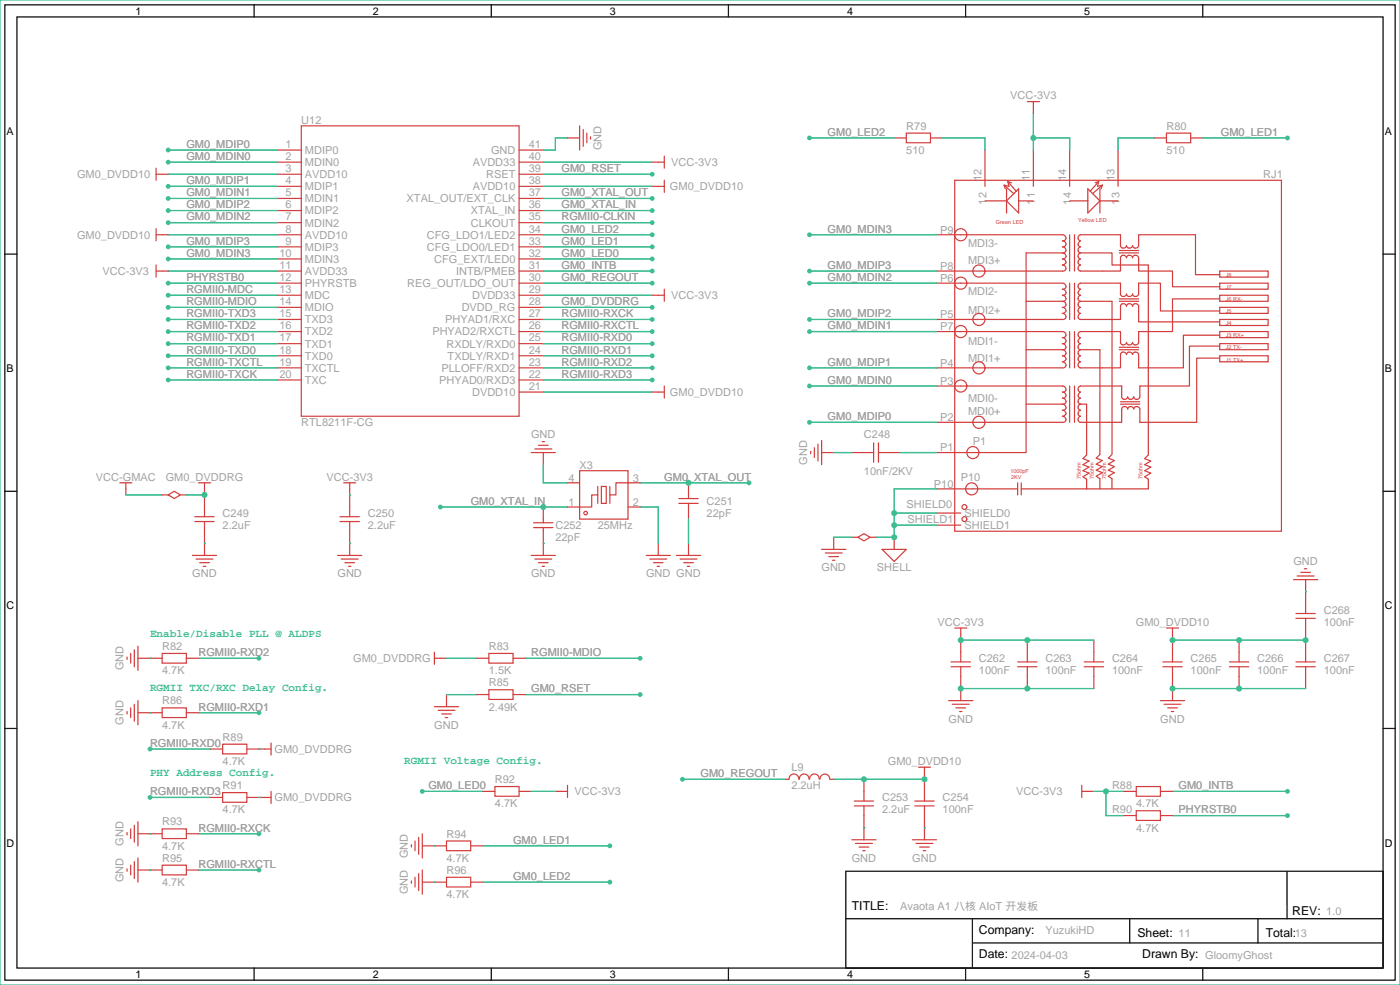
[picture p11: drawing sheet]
<svg xmlns="http://www.w3.org/2000/svg" width="294mm" height="207mm" viewBox="0 0 294 207" stroke-linecap="round" stroke-linejoin="round" font-family="sans-serif">
<path d="M0 0h293.9v206.8h-293.9z" fill="#fff" stroke="#3dbd91" stroke-width=".25"/>
<g fill="#3dbd91">
<circle cx="169.9" cy="49.3" r=".51"/>
<circle cx="169.9" cy="56.9" r=".51"/>
<circle cx="169.9" cy="59.4" r=".51"/>
<circle cx="169.9" cy="67.1" r=".51"/>
<circle cx="169.9" cy="69.6" r=".51"/>
<circle cx="169.9" cy="77.2" r=".51"/>
<circle cx="169.9" cy="81" r=".51"/>
<circle cx="169.9" cy="88.6" r=".51"/>
<circle cx="136.9" cy="74.7" r=".51"/>
<circle cx="136.9" cy="72.1" r=".51"/>
<circle cx="136.9" cy="69.6" r=".51"/>
<circle cx="136.9" cy="77.2" r=".51"/>
<circle cx="136.9" cy="67.1" r=".51"/>
<circle cx="136.9" cy="79.8" r=".51"/>
<circle cx="136.9" cy="59.4" r=".51"/>
<circle cx="136.9" cy="64.5" r=".51"/>
<circle cx="136.9" cy="36.6" r=".51"/>
<circle cx="136.9" cy="41.7" r=".51"/>
<circle cx="136.9" cy="44.2" r=".51"/>
<circle cx="136.9" cy="46.7" r=".51"/>
<circle cx="136.9" cy="49.3" r=".51"/>
<circle cx="136.9" cy="51.8" r=".51"/>
<circle cx="136.9" cy="54.4" r=".51"/>
<circle cx="136.9" cy="56.9" r=".51"/>
<circle cx="35.3" cy="72.1" r=".51"/>
<circle cx="35.3" cy="74.7" r=".51"/>
<circle cx="35.3" cy="79.8" r=".51"/>
<circle cx="35.3" cy="77.2" r=".51"/>
<circle cx="35.3" cy="62" r=".51"/>
<circle cx="35.3" cy="64.5" r=".51"/>
<circle cx="35.3" cy="67.1" r=".51"/>
<circle cx="35.3" cy="69.6" r=".51"/>
<circle cx="35.3" cy="39.1" r=".51"/>
<circle cx="35.3" cy="41.7" r=".51"/>
<circle cx="35.3" cy="44.2" r=".51"/>
<circle cx="35.3" cy="46.7" r=".51"/>
<circle cx="35.3" cy="51.8" r=".51"/>
<circle cx="35.3" cy="54.4" r=".51"/>
<circle cx="35.3" cy="34" r=".51"/>
<circle cx="35.3" cy="31.5" r=".51"/>
<circle cx="35.3" cy="59.4" r=".51"/>
<circle cx="157.2" cy="101.3" r=".51"/>
<circle cx="92.5" cy="106.4" r=".51"/>
<circle cx="54.4" cy="138.2" r=".51"/>
<circle cx="54.4" cy="149.6" r=".51"/>
<circle cx="31.5" cy="157.2" r=".51"/>
<circle cx="31.5" cy="167.4" r=".51"/>
<circle cx="54.4" cy="175" r=".51"/>
<circle cx="54.4" cy="182.6" r=".51"/>
<circle cx="134.4" cy="138.2" r=".51"/>
<circle cx="134.4" cy="145.8" r=".51"/>
<circle cx="88.6" cy="166.1" r=".51"/>
<circle cx="128" cy="177.5" r=".51"/>
<circle cx="128" cy="185.2" r=".51"/>
<circle cx="143.3" cy="163.6" r=".51"/>
<circle cx="270.3" cy="166.1" r=".51"/>
<circle cx="270.3" cy="171.2" r=".51"/>
<circle cx="169.9" cy="29" r=".51"/>
<circle cx="270.3" cy="29" r=".51"/>
</g>
<path d="M1 1h291.9v204.7h-291.9zM3.6 3.6h286.7v199.6h-286.7zM177.5 182.9h112.8v20.3h-112.8z" fill="none" stroke="#000" stroke-width=".25"/>
<g fill="#000" stroke="#000" stroke-width=".25">
<path d="M53.3 1v2.6zM103.1 1v2.6zM152.9 1v2.6zM202.7 1v2.6zM252.5 1v2.6zM1 53.3h2.6zM290.3 53.3h2.6zM1 103.1h2.6zM290.3 103.1h2.6zM1 152.9h2.6zM290.3 152.9h2.6zM177.6 192.8h112.6z"/>
<path d="M204.1 197.9h86.1zM204.1 192.8v10.2zM237.1 192.8v5.1zM264.1 192.8v5.1zM270.2 182.9v9.9zM53.3 203.2v2.5zM103.1 203.2v2.5zM152.9 203.2v2.5zM202.7 203.2v2.5zM252.5 203.2v2.5z"/>
</g>
<g fill="none" stroke="#d43d3d" stroke-width=".25">
<path d="M32.8 36.6h2.5M32.8 35.3v2.5M58.2 31.5h5M58.2 34h5M58.2 36.6h5M58.2 39.1h5M63.2 26.4h45.8v61h-45.8zM109 31.5h5M109 34h5M109 36.6h5M109 39.1h5M119.1 29h2.6"/>
<path d="M121.7 26.4v5.1M122.4 27.2v3.5M123.2 27.9v2.1M124 28.7v.5M136.9 34h2.5M136.9 39.1h2.5M139.4 32.8v2.5M139.4 37.8v2.6M187.7 29h2.5M190.2 27.9h5.1v2.1h-5.1zM195.3 29h2.6M200.4 37.8h68.6v73.7h-68.6z"/>
<path d="M206.8 31.5v7.6M210.8 38.9l2 1.7M210.8 38.9l.2 .7M211.3 39.6v5.1M211.5 38.1l1.8 2M211.5 38.1l.8 .3M211.5 38.1l.3 1-1-.2M213.8 39.6v5.1l-2.5-2.5zM215.6 21.3h2.6M216.9 21.3v2.6M216.9 31.5v7.6M224.5 31.5v7.6"/>
<path d="M228.3 39.6l2.6 2.6-2.6 2.5zM230.6 38.1l-1.7 2M230.6 38.1l-.7 .3M230.6 38.1l-.2 1 1-.2M230.9 39.6v5.1M231.4 38.9l-2 1.7M231.4 38.9l-.3 .7M234.7 31.5v7.6M242.3 29h2.6M244.9 27.9h5v2.1h-5zM249.9 29h2.6M32.8 49.3h2.5"/>
<path d="M32.8 56.9h2.5M32.8 48v2.5M32.8 55.6v2.6M58.2 41.7h5M58.2 44.2h5M58.2 46.7h5M58.2 49.3h5M58.2 51.8h5M58.2 54.4h5M58.2 56.9h5M58.2 59.4h5M109 41.7h5"/>
<path d="M109 44.2h5M109 46.7h5M109 49.3h5M109 51.8h5M109 54.4h5M109 56.9h5M109 59.4h5M196.6 49.3h26.4a.65 .65 0 0 1 .8 .6 .65 .65 0 0 1-.8 .6 .65 .65 0 0 1 .8 .7 .65 .65 0 0 1-.8 .6 .65 .65 0 0 1 .8 .7 .65 .65 0 0 1-.8 .6M196.6 59.4h26.4a.65 .65 0 0 1 .8 .7 .65 .65 0 0 1-.8 .6 .65 .65 0 0 1 .8 .6 .65 .65 0 0 1-.8 .7 .65 .65 0 0 1 .8 .6 .65 .65 0 0 1-.8 .6M206.8 42.2h4.5M213.8 42.2h3.1M223 53.1h-7.6v41.9h-18.8"/>
<path d="M223 53.1a.65 .65 0 0 1 .8 .6 .65 .65 0 0 1-.8 .7 .65 .65 0 0 1 .8 .6 .65 .65 0 0 1-.8 .6 .65 .65 0 0 1 .8 .7 .65 .65 0 0 1-.8 .6h-26.4M224.5 49.3v7.6M224.5 59.4v7.7M224.5 42.2h3.8M225.6 49.3v7.6M225.6 59.4v7.7M226.8 53.1a.65 .65 0 0 1-.5-.6 .65 .65 0 0 1 .5-.7 .65 .65 0 0 1-.5-.6 .65 .65 0 0 1 .5-.7 .65 .65 0 0 1-.5-.6 .65 .65 0 0 1 .5-.6h8.4v2.3a.65 .65 0 0 0 .6 .5 .65 .65 0 0 0 .7-.5 .65 .65 0 0 0 .6 .5 .65 .65 0 0 0 .6-.5 .65 .65 0 0 0 .7 .5 .65 .65 0 0 0 .6-.5v-2.3h12v8.4h5M226.8 53.1a.65 .65 0 0 0-.5 .6 .65 .65 0 0 0 .5 .7 .65 .65 0 0 0-.5 .6 .65 .65 0 0 0 .5 .6 .65 .65 0 0 0-.5 .7 .65 .65 0 0 0 .5 .6h8.4v-2.8a.65 .65 0 0 1 .6-.5 .65 .65 0 0 1 .7 .5 .65 .65 0 0 1 .6-.5 .65 .65 0 0 1 .6 .5 .65 .65 0 0 1 .7-.5 .65 .65 0 0 1 .6 .5v2.8h7.1v3.3h9.9M226.8 53.1h6.6v2.5h7.6v39.9l-.7 .8 1.3 .5-1.3 .7 1.3 .5-1.3 .8 1.3 .5-1.3 .8 .7 .5v2h-26.6M230.9 42.2h3.8M234.9 52.6h4.1M234.9 53.1h4.1"/>
<path d="M256 56.9h10.2v1.3h-10.2zM256 59.4h10.2v1.3h-10.2zM58.2 62h5M58.2 64.5h5M58.2 67.1h5M58.2 69.6h5M58.2 72.1h5M58.2 74.7h5M58.2 77.2h5M58.2 79.8h5M109 62h5M109 64.5h5"/>
<path d="M109 67.1h5M109 69.6h5M109 72.1h5M109 74.7h5M109 77.2h5M109 79.8h5M136.9 62h2.5M139.4 60.7v2.5M196.6 69.6h26.4a.65 .65 0 0 1 .8 .6 .65 .65 0 0 1-.8 .7 .65 .65 0 0 1 .8 .6 .65 .65 0 0 1-.8 .6 .65 .65 0 0 1 .8 .7 .65 .65 0 0 1-.8 .6M215.4 63.2h7.6M215.4 73.4h7.6M223 63.2a.65 .65 0 0 1 .8 .7 .65 .65 0 0 1-.8 .6 .65 .65 0 0 1 .8 .7 .65 .65 0 0 1-.8 .6 .65 .65 0 0 1 .8 .6 .65 .65 0 0 1-.8 .7h-26.4"/>
<path d="M223 73.4a.65 .65 0 0 1 .8 .6 .65 .65 0 0 1-.8 .7 .65 .65 0 0 1 .8 .6 .65 .65 0 0 1-.8 .6 .65 .65 0 0 1 .8 .7 .65 .65 0 0 1-.8 .6h-26.4M224.5 69.6v7.6M225.6 69.6v7.6M226.8 63.2a.65 .65 0 0 0-.5 .7 .65 .65 0 0 0 .5 .6 .65 .65 0 0 0-.5 .7 .65 .65 0 0 0 .5 .6 .65 .65 0 0 0-.5 .6 .65 .65 0 0 0 .5 .7h8.4v-2.8a.65 .65 0 0 1 .6-.6 .65 .65 0 0 1 .7 .6 .65 .65 0 0 1 .6-.6 .65 .65 0 0 1 .6 .6 .65 .65 0 0 1 .7-.6 .65 .65 0 0 1 .6 .6v3.3h17M226.8 63.2a.65 .65 0 0 1-.5-.6 .65 .65 0 0 1 .5-.6 .65 .65 0 0 1-.5-.7 .65 .65 0 0 1 .5-.6 .65 .65 0 0 1-.5-.6 .65 .65 0 0 1 .5-.7h8.4v2.3a.65 .65 0 0 0 .6 .5 .65 .65 0 0 0 .7-.5 .65 .65 0 0 0 .6 .5 .65 .65 0 0 0 .6-.5 .65 .65 0 0 0 .7 .5 .65 .65 0 0 0 .6-.5v-2.3h4.6v5.9h12.4M226.8 73.4h4.1v22l-.8 .8 1.3 .5-1.3 .7 1.3 .5-1.3 .8 1.3 .5-1.3 .8 .8 .5v2M226.8 63.2h6.6v32.1M234.9 62.7h4.1M234.9 63.2h4.1M234.9 72.9h4.1M234.9 73.4h4.1M256 62h10.2v1.2h-10.2z"/>
<path d="M256 64.5h10.2v1.3h-10.2zM256 67.1h10.2v1.2h-10.2zM256 69.6h10.2v1.3h-10.2zM256 72.1h10.2v1.3h-10.2zM256 74.7h10.2v1.2h-10.2zM256 70.4h-7.6v6.8h-9.4v-2.8a.65 .65 0 0 0-.6-.5 .65 .65 0 0 0-.7 .5 .65 .65 0 0 0-.6-.5 .65 .65 0 0 0-.6 .5 .65 .65 0 0 0-.7-.5 .65 .65 0 0 0-.6 .5v2.8h-8.4a.65 .65 0 0 1-.5-.6 .65 .65 0 0 1 .5-.7 .65 .65 0 0 1-.5-.6 .65 .65 0 0 1 .5-.6 .65 .65 0 0 1-.5-.7 .65 .65 0 0 1 .5-.6M256 72.6h-6.3v8.4h-10.4v2.3a.65 .65 0 0 1-.7 .5 .65 .65 0 0 1-.6-.5 .65 .65 0 0 1-.6 .5 .65 .65 0 0 1-.7-.5 .65 .65 0 0 1-.6 .5 .65 .65 0 0 1-.6-.5v-2.3h-8.7a.65 .65 0 0 0-.5 .7 .65 .65 0 0 0 .5 .6l-.3 .3a.57 .57 0 0 0-.2 .6 .57 .57 0 0 0 .5 .4 .65 .65 0 0 0-.5 .6 .65 .65 0 0 0 .5 .6 .65 .65 0 0 0-.5 .7 .65 .65 0 0 0 .5 .6 .65 .65 0 0 0-.5 .6 .65 .65 0 0 0 .5 .7 .65 .65 0 0 0-.5 .6 .65 .65 0 0 0 .5 .6h8.7v-2.7a.65 .65 0 0 1 .6-.6 .65 .65 0 0 1 .6 .6 .65 .65 0 0 1 .7-.6 .65 .65 0 0 1 .6 .6 .65 .65 0 0 1 .6-.6 .65 .65 0 0 1 .7 .6v2.7h11.9v-13.4h4.8M256 62.7h-9.9v6.9h-7.1v2.3a.65 .65 0 0 1-.6 .5 .65 .65 0 0 1-.7-.5 .65 .65 0 0 1-.6 .5 .65 .65 0 0 1-.6-.5 .65 .65 0 0 1-.7 .5 .65 .65 0 0 1-.6-.5v-2.3h-8.4a.65 .65 0 0 0-.5 .6 .65 .65 0 0 0 .5 .7l-.3 .3a.57 .57 0 0 0-.2 .6 .57 .57 0 0 0 .5 .3 .65 .65 0 0 0-.5 .7 .65 .65 0 0 0 .5 .6M109 82.3h5M111.5 95h5.1M112.3 94.2h3.5M113 93.5h2.1"/>
<path d="M113.8 92.7h.5M114 95v2.5M121.7 98.8h10.1v10.2h-10.1zM136.9 82.3h2.5M139.4 81v2.6M170.2 94.7v.6M170.9 94v2M171.7 93.2v3.6M172.5 95h2.5M172.5 92.5v5M178.8 95h4.6M183.4 93v4"/>
<path d="M184.4 95h4.6M184.4 93v4M196.6 81h26.4a.65 .65 0 0 1 .8 .7 .65 .65 0 0 1-.8 .6 .65 .65 0 0 1 .8 .6 .65 .65 0 0 1-.8 .7 .65 .65 0 0 1 .8 .6 .65 .65 0 0 1-.8 .6M215.4 84.8h7.6M223 84.8a.65 .65 0 0 1 .8 .7 .65 .65 0 0 1-.8 .6 .65 .65 0 0 1 .8 .6 .65 .65 0 0 1-.8 .7 .65 .65 0 0 1 .8 .6 .65 .65 0 0 1-.8 .6h-26.4M224.5 81v7.6M225.6 81v7.6M226.6 84.8h1.5v10.7l-.8 .8 1.3 .5-1.3 .7 1.3 .5-1.3 .8 1.3 .5-1.3 .8 .8 .5v2M233.4 95.4l-.7 .8 1.2 .5-1.2 .7 1.2 .5-1.2 .8 1.2 .5-1.2 .8 .7 .5v2M235.2 84.3h4.1M235.2 84.8h4.1M25.1 101.3h2.6"/>
<path d="M26.4 101.3v2.6M34 103.9h1.3M35.3 103.9l1.3-.8 1.2 .8-1.2 .7zM37.8 103.9h1.3M40.4 116.6h5.1M40.9 108.5h4.1M40.9 109.5h4.1M41.1 117.3h3.6M41.7 101.3h2.5M41.9 118.1h2M42.7 118.9h.5M42.9 101.3v7.2"/>
<path d="M42.9 109.5v7.1M70.9 116.6h5M71.4 108.5h4M71.4 109.5h4M71.6 117.3h3.6M72.1 101.3h2.6M72.4 118.1h2M73.2 118.9h.5M73.4 101.3v7.2M73.4 109.5v7.1M111.5 116.6h5.1M112 110.7h4.1"/>
<path d="M112 109.7h4.1M112.3 117.3h3.5M113 118.1h2.1M113.8 118.9h.5M114 106.4v3.3M114 110.7v5.9M119.1 101.3h2.6M125.5 103.9h-1.3v2.5h-5.1M125.5 102.1v3.6M126.2 102.1h1.1v3.6h-1.1zM128 102.1v3.6M131.8 106.4h2.6"/>
<path d="M134.4 101.3h-5.1v2.6h-1.3M135.6 116.6h5.1M136.4 117.3h3.6M137.2 118.1h2M137.9 118.9h.5M138.2 114v2.6M142 116.6h5.1M142.5 105.7h4.1M142.5 104.6h4.1M142.7 117.3h3.6M143.5 118.1h2M144.3 118.9h.5"/>
<path d="M144.5 101.3v3.3M144.5 105.7v3.3M144.5 114v2.6M172.5 115.3h5M173.2 116.1h3.6M174 116.8h2M174.8 117.6h.5M175 112.8v2.5M178.8 112.8h1.3M180.1 112.8l1.3-.8 1.2 .8-1.2 .7zM182.6 112.8h1.3M185.2 115.3h5l-2.5 2.6z"/>
<path d="M187.7 112.8v2.5M196.6 107.7h5.1M196.6 110.2h5.1M196.6 102.6h17M213.6 101.3v2.6M214.4 101.3v2.6M273.8 119.4h.5M26.7 137.9v.5M27.4 137.2v2M28.2 136.4v3.6M29 138.2h5M29 135.6v5.1"/>
<path d="M34 137.2h5.1v2h-5.1zM39.1 138.2h2.6M91.2 138.2h2.5M91.2 136.9v2.5M100.1 138.2h2.5M102.6 137.2h5.1v2h-5.1zM107.7 138.2h2.5M199.6 138.9h4.1M199.6 140h4.1M200.4 131.8h2.5M201.7 131.8v7.1M201.7 140v7.1"/>
<path d="M213.6 138.9h4.1M213.6 140h4.1M215.6 134.4v4.5M215.6 140v4.5M227.6 138.9h4M227.6 140h4M229.6 134.4v4.5M229.6 140v4.5M244.1 138.9h4.1M244.1 140h4.1M244.9 131.8h2.5M246.1 131.8v7.1"/>
<path d="M246.1 140v7.1M258.1 138.9h4M258.1 140h4M260.1 134.4v4.5M260.1 140v4.5M271.5 121.7h5.1M272 138.9h4.1M272 140h4.1M272 128.8h4.1M272 129.8h4.1M272.3 120.9h3.5M273 120.1h2.1"/>
<path d="M274.1 121.7v7.1M274.1 129.8v9.1M274.1 140v4.5M26.7 149.4v.5M27.4 148.6v2M28.2 147.8v3.6M29 147.1v5M29 149.6h5M34 148.6h5.1v2h-5.1zM39.1 149.6h2.6M44.2 157.2h2.5M46.7 156.2h5.1v2h-5.1z"/>
<path d="M51.8 157.2h5.1M56.9 156v2.5M91.2 148.3h5.1M91.9 149.1h3.6M92.7 149.9h2M93.5 150.6h.5M93.7 145.8v2.5M100.1 145.8h2.5M102.6 144.8h5.1v2h-5.1zM107.7 145.8h2.5M199.1 147.1h5.1M199.9 147.8h3.6"/>
<path d="M200.7 148.6h2M201.4 149.4h.5M243.6 147.1h5.1M244.3 147.8h3.6M245.1 148.6h2M245.9 149.4h.5M26.7 174.8v.5M27.4 174v2M28.2 173.2v3.6M29 172.5v5M29 175h5M34 174h5.1v2h-5.1z"/>
<path d="M39.1 175h2.6M44.2 167.4h2.5M46.7 166.4h5.1v2h-5.1zM51.8 167.4h5.1M56.9 166.1v2.6M86.4 177.3v.5M87.1 176.5v2.1M87.9 175.8v3.5M88.6 177.5h5.1M88.6 175v5.1M93.7 176.5h5.1v2.1h-5.1zM98.8 177.5h2.5"/>
<path d="M101.3 166.1h2.6M103.9 165.1h5.1v2h-5.1zM109 166.1h2.5M116.6 166.1h2.5M119.1 164.8v2.6M167.7 163.6a1.01 1.01 0 0 0-1-1.1 1.01 1.01 0 0 0-1.1 1.1h-.8M167.8 163.6a1.01 1.01 0 0 1 1-1.1 1.01 1.01 0 0 1 1 1.1M169.9 163.6a1.01 1.01 0 0 1 1.1-1.1 1.01 1.01 0 0 1 1 1.1M172.1 163.6a1.01 1.01 0 0 1 1-1.1 1.01 1.01 0 0 1 1.1 1.1M174.2 163.6h.8M178.8 176.3h5.1M179.3 168.1h4.1"/>
<path d="M179.3 169.2h4.1M179.6 177h3.5M180.3 177.8h2.1M181.1 178.6h.5M181.4 163.6v4.5M181.4 169.2v7.1M191.5 176.3h5.1M192 168.1h4.1M192 169.2h4.1M192.3 177h3.5M192.8 161h2.5M193 177.8h2.1"/>
<path d="M193.8 178.6h.5M194.1 161v7.1M194.1 169.2v7.1M227.1 166.1h2.5M227.1 164.8v2.6M236 166.1h2.5M236 171.2h2.5M238.5 165.1h5.1v2h-5.1zM238.5 170.2h5.1v2h-5.1zM243.6 166.1h2.5M243.6 171.2h2.5M26.7 182.4v.5"/>
<path d="M27.4 181.6v2M28.2 180.8v3.6M29 180.1v5.1M29 182.6h5M34 181.6h5.1v2h-5.1zM39.1 182.6h2.6M86.4 184.9v.5M87.1 184.2v2M87.9 183.4v3.5M88.6 182.6v5.1M88.6 185.2h5.1M93.7 184.2h5.1v2h-5.1z"/>
<path d="M98.8 185.2h2.5"/>
<circle cx="201.7" cy="59.4" r="1.27"/>
<circle cx="201.7" cy="49.3" r="1.27"/>
<circle cx="205.5" cy="56.9" r="1.27"/>
<circle cx="201.7" cy="69.6" r="1.27"/>
<circle cx="205.5" cy="67.1" r="1.27"/>
<circle cx="205.5" cy="77.2" r="1.27"/>
<circle cx="201.7" cy="81" r="1.27"/>
<circle cx="204.2" cy="95" r="1.27"/>
<circle cx="205.5" cy="88.6" r="1.27"/>
<circle cx="122.9" cy="107.7" r=".38"/>
<circle cx="202.4" cy="106.4" r=".51"/>
<circle cx="202.4" cy="109" r=".51"/>
<circle cx="204" cy="102.6" r="1.27"/>
</g>
<g fill="none" stroke="#3dbd91" stroke-width=".25">
<path d="M35.3 39.1h22.9M35.3 34h22.9M35.3 36.6h22.9M35.3 31.5h22.9M114 39.1h22.9M114 34h22.9M114 36.6h22.9M119.1 29h-2.5v2.5h-2.6M169.9 29h17.8M197.9 29h8.9v2.5M216.9 29h7.6v2.5M216.9 23.9v7.6"/>
<path d="M242.3 29h-7.6v2.5M252.5 29h17.8M35.3 49.3h22.9M35.3 56.9h22.9M35.3 59.4h22.9M35.3 41.7h22.9M35.3 44.2h22.9M35.3 46.7h22.9M35.3 51.8h22.9M35.3 54.4h22.9M114 49.3h22.9M114 56.9h22.9"/>
<path d="M114 59.4h22.9M114 41.7h22.9M114 44.2h22.9M114 46.7h22.9M114 51.8h22.9M114 54.4h22.9M169.9 49.3h26.7M169.9 56.9h26.7M169.9 59.4h26.7M35.3 67.1h22.9M35.3 69.6h22.9M35.3 77.2h22.9"/>
<path d="M35.3 74.7h22.9M35.3 72.1h22.9M35.3 79.8h22.9M35.3 64.5h22.9M35.3 62h22.9M114 67.1h22.9M114 69.6h22.9M114 77.2h22.9M114 74.7h22.9M114 72.1h22.9M114 79.8h22.9M114 64.5h22.9"/>
<path d="M114 62h22.9M169.9 67.1h26.7M169.9 69.6h26.7M169.9 77.2h26.7M114 82.3h22.9M114 97.5v3.8h5.1M169.9 81h26.7M169.9 88.6h26.7M175 95h3.8M189 95h7.6M26.4 103.9h7.6M39.1 103.9h3.8"/>
<path d="M42.9 114h.1M73.4 114h.1M73.4 103.9h.1M92.5 106.4h26.6M114 114h.1M134.4 101.3h22.8M134.4 106.4h3.8v7.6M144.5 109v5M175 112.8h3.8M187.7 110.2h8.9M187.7 107.7h8.9M196.6 102.6h-8.9v10.2h-3.8"/>
<path d="M31.5 138.2h.1M41.7 138.2h12.7M93.7 138.2h6.4M110.2 138.2h24.2M201.7 134.4h27.9M246.1 134.4h28M274.1 124.2h.1M31.5 149.6h.1M31.5 157.2h12.7M41.7 149.6h12.7M54.4 157.2h.1M93.7 145.8h6.4"/>
<path d="M110.2 145.8h24.2M201.7 144.5h27.9M246.1 144.5h28M31.5 175h.1M31.5 167.4h12.7M41.7 175h12.7M54.4 167.4h.1M88.6 166.1h12.7M91.2 177.5h.1M101.3 177.5h26.7M111.5 166.1h5.1M143.3 163.6h21.5"/>
<path d="M175 163.6h19.1M181.4 173.7h.1M194.1 173.7h.1M229.6 166.1h6.4M232.2 166.1v5.1h3.8M246.1 166.1h24.2M246.1 171.2h24.2M31.5 182.6h.1M41.7 182.6h12.7M91.2 185.2h.1M101.3 185.2h26.7"/>
</g>
<g fill="#3dbd91">
<circle cx="144.5" cy="101.3" r=".63"/>
<circle cx="114" cy="106.4" r=".63"/>
<circle cx="42.9" cy="103.9" r=".63"/>
<circle cx="181.4" cy="163.6" r=".63"/>
<circle cx="194.1" cy="163.6" r=".63"/>
<circle cx="232.2" cy="166.1" r=".63"/>
<circle cx="216.9" cy="29" r=".63"/>
<circle cx="201.7" cy="134.4" r=".63"/>
<circle cx="215.6" cy="134.4" r=".63"/>
<circle cx="201.7" cy="144.5" r=".63"/>
<circle cx="215.6" cy="144.5" r=".63"/>
<circle cx="260.1" cy="134.4" r=".63"/>
<circle cx="246.1" cy="134.4" r=".63"/>
<circle cx="274.1" cy="134.4" r=".63"/>
<circle cx="260.1" cy="144.5" r=".63"/>
<circle cx="246.1" cy="144.5" r=".63"/>
<circle cx="187.7" cy="110.2" r=".63"/>
<circle cx="187.7" cy="112.8" r=".63"/>
<circle cx="187.7" cy="107.7" r=".63"/>
</g>
<g font-size="2.6">
<text x="178.8" y="191">TITLE:</text>
<text x="205.5" y="196.1">Company:</text>
<text x="238.8" y="196.6">Sheet: 11</text>
<text x="265.7" y="196.6">Total:13</text>
<text x="271.3" y="192">REV: 1.0</text>
<text x="205.5" y="201.2">Date: 2024-04-03</text>
<text x="239.8" y="201.2">Drawn By: GloomyGhost</text>
</g>
<g font-size="2.3" fill="#a2a2a2">
<text x="212" y="20.9">VCC-3V3</text>
<text x="63.2" y="26">U12</text>
<text x="173.7" y="28.5">GM0_LED2</text>
<text x="190.2" y="27.2">R79</text>
<text x="244.9" y="27.2">R80</text>
<text x="256.3" y="28.5">GM0_LED1</text>
<text x="39.1" y="33.6">GM0_MDIN0</text>
<text x="39.1" y="31">GM0_MDIP0</text>
<text x="59.9" y="33.6">2</text>
<text x="59.9" y="31">1</text>
<text x="64" y="34.8">MDIN0</text>
<text x="64" y="32.3">MDIP0</text>
<text x="99.2" y="34.8">AVDD33</text>
<text x="103.1" y="32.3">GND</text>
<text x="111" y="31">41</text>
<text x="111" y="33.6">40</text>
<text x="126.3" y="31.5" transform="rotate(-90 126.3 31.5)">GND</text>
<text x="140.9" y="34.8">VCC-3V3</text>
<text x="190.2" y="32.3">510</text>
<text x="244.9" y="32.3">510</text>
<text x="16.2" y="37.4">GM0_DVDD10</text>
<text x="39.1" y="38.7">GM0_MDIP1</text>
<text x="39.1" y="41.2">GM0_MDIN1</text>
<text x="59.9" y="41.2">5</text>
<text x="59.9" y="38.7">4</text>
<text x="59.9" y="36.1">3</text>
<text x="64" y="39.9">MDIP1</text>
<text x="64" y="37.4">AVDD10</text>
<text x="99.2" y="39.9">AVDD10</text>
<text x="102" y="37.4">RSET</text>
<text x="111" y="36.1">39</text>
<text x="111" y="38.7">38</text>
<text x="111" y="41.2">37</text>
<text x="117.9" y="36.1">GM0_RSET</text>
<text x="117.9" y="41.2">GM0_XTAL_OUT</text>
<text x="140.6" y="39.9">GM0_DVDD10</text>
<text x="206" y="38.1" transform="rotate(-90 206 38.1)">12</text>
<text x="216.2" y="38.1" transform="rotate(-90 216.2 38.1)">11</text>
<text x="223.8" y="38.1" transform="rotate(-90 223.8 38.1)">14</text>
<text x="234" y="38.1" transform="rotate(-90 234 38.1)">13</text>
<text x="265.2" y="37.4">RJ1</text>
<text x="39.1" y="43.7">GM0_MDIP2</text>
<text x="39.1" y="46.3">GM0_MDIN2</text>
<text x="59.9" y="46.3">7</text>
<text x="59.9" y="43.7">6</text>
<text x="64" y="47.5">MDIN2</text>
<text x="64" y="45">MDIP2</text>
<text x="64" y="42.5">MDIN1</text>
<text x="85.4" y="42.5">XTAL_OUT/EXT_CLK</text>
<text x="98.8" y="45">XTAL_IN</text>
<text x="98.8" y="47.5">CLKOUT</text>
<text x="111" y="43.7">36</text>
<text x="111" y="46.3">35</text>
<text x="117.9" y="43.7">GM0_XTAL_IN</text>
<text x="117.9" y="46.3">RGMII0-CLKIN</text>
<text x="207.1" y="42.9" transform="rotate(-90 207.1 42.9)">12</text>
<text x="217.2" y="42.9" transform="rotate(-90 217.2 42.9)">11</text>
<text x="224.8" y="42.9" transform="rotate(-90 224.8 42.9)">14</text>
<text x="235" y="42.9" transform="rotate(-90 235 42.9)">13</text>
<text x="16.2" y="50.1">GM0_DVDD10</text>
<text x="39.1" y="51.4">GM0_MDIP3</text>
<text x="39.1" y="53.9">GM0_MDIN3</text>
<text x="58.6" y="53.9">10</text>
<text x="59.9" y="51.4">9</text>
<text x="59.9" y="48.8">8</text>
<text x="64" y="52.6">MDIP3</text>
<text x="64" y="50.1">AVDD10</text>
<text x="89.6" y="50.1">CFG_LDO1/LED2</text>
<text x="89.6" y="52.6">CFG_LDO0/LED1</text>
<text x="111" y="48.8">34</text>
<text x="111" y="51.4">33</text>
<text x="111" y="53.9">32</text>
<text x="117.9" y="48.8">GM0_LED2</text>
<text x="117.9" y="51.4">GM0_LED1</text>
<text x="117.9" y="53.9">GM0_LED0</text>
<text x="173.7" y="48.8">GM0_MDIN3</text>
<text x="197.3" y="49">P9</text>
<text x="203.2" y="51.8">MDI3-</text>
<text x="21.5" y="57.7">VCC-3V3</text>
<text x="39.1" y="59">PHYRSTB0</text>
<text x="58.6" y="59">12</text>
<text x="58.6" y="56.4">11</text>
<text x="64" y="57.7">AVDD33</text>
<text x="64" y="55.2">MDIN3</text>
<text x="91.1" y="55.2">CFG_EXT/LED0</text>
<text x="95.8" y="57.7">INTB/PMEB</text>
<text x="111" y="56.4">31</text>
<text x="111" y="59">30</text>
<text x="117.9" y="59">GM0_REGOUT</text>
<text x="117.9" y="56.4">GM0_INTB</text>
<text x="173.7" y="56.4">GM0_MDIP3</text>
<text x="173.7" y="59">GM0_MDIN2</text>
<text x="197.3" y="59.2">P6</text>
<text x="197.3" y="56.7">P8</text>
<text x="203.2" y="55.4">MDI3+</text>
<text x="39.1" y="61.5">RGMII0-MDC</text>
<text x="39.1" y="64.1">RGMII0-MDIO</text>
<text x="58.6" y="64.1">14</text>
<text x="58.6" y="61.5">13</text>
<text x="64" y="65.3">MDIO</text>
<text x="64" y="62.8">MDC</text>
<text x="64" y="60.2">PHYRSTB</text>
<text x="85.5" y="60.2">REG_OUT/LDO_OUT</text>
<text x="96.9" y="65.3">DVDD_RG</text>
<text x="99.1" y="62.8">DVDD33</text>
<text x="111" y="61.5">29</text>
<text x="111" y="64.1">28</text>
<text x="117.9" y="64.1">GM0_DVDDRG</text>
<text x="140.9" y="62.8">VCC-3V3</text>
<text x="203.2" y="62">MDI2-</text>
<text x="203.2" y="65.8">MDI2+</text>
<text x="39.1" y="71.7">RGMII0-TXD1</text>
<text x="39.1" y="66.6">RGMII0-TXD3</text>
<text x="39.1" y="69.1">RGMII0-TXD2</text>
<text x="58.6" y="71.7">17</text>
<text x="58.6" y="69.1">16</text>
<text x="58.6" y="66.6">15</text>
<text x="64" y="70.4">TXD2</text>
<text x="64" y="67.9">TXD3</text>
<text x="90.8" y="70.4">PHYAD2/RXCTL</text>
<text x="93.4" y="67.9">PHYAD1/RXC</text>
<text x="111" y="66.6">27</text>
<text x="111" y="69.1">26</text>
<text x="111" y="71.7">25</text>
<text x="117.9" y="71.7">RGMII0-RXD0</text>
<text x="117.9" y="69.1">RGMII0-RXCTL</text>
<text x="117.9" y="66.6">RGMII0-RXCK</text>
<text x="173.7" y="66.6">GM0_MDIP2</text>
<text x="173.7" y="69.1">GM0_MDIN1</text>
<text x="197.3" y="69.4">P7</text>
<text x="197.3" y="66.8">P5</text>
<text x="39.1" y="74.2">RGMII0-TXD0</text>
<text x="39.1" y="76.8">RGMII0-TXCTL</text>
<text x="58.6" y="76.8">19</text>
<text x="58.6" y="74.2">18</text>
<text x="64" y="75.5">TXD0</text>
<text x="64" y="72.9">TXD1</text>
<text x="93.7" y="72.9">RXDLY/RXD0</text>
<text x="94" y="75.5">TXDLY/RXD1</text>
<text x="111" y="74.2">24</text>
<text x="111" y="76.8">23</text>
<text x="117.9" y="74.2">RGMII0-RXD1</text>
<text x="117.9" y="76.8">RGMII0-RXD2</text>
<text x="173.7" y="76.8">GM0_MDIP1</text>
<text x="197.3" y="77">P4</text>
<text x="203.2" y="72.4">MDI1-</text>
<text x="203.2" y="76">MDI1+</text>
<text x="39.1" y="79.3">RGMII0-TXCK</text>
<text x="58.6" y="79.3">20</text>
<text x="64" y="80.6">TXC</text>
<text x="64" y="78">TXCTL</text>
<text x="92.2" y="80.6">PHYAD0/RXD3</text>
<text x="92.7" y="78">PLLOFF/RXD2</text>
<text x="99.1" y="83.1">DVDD10</text>
<text x="111" y="79.3">22</text>
<text x="111" y="81.8">21</text>
<text x="117.9" y="79.3">RGMII0-RXD3</text>
<text x="140.6" y="83.1">GM0_DVDD10</text>
<text x="173.7" y="80.6">GM0_MDIN0</text>
<text x="197.3" y="80.8">P3</text>
<text x="63.2" y="89.5">RTL8211F-CG</text>
<text x="173.7" y="88.2">GM0_MDIP0</text>
<text x="197.3" y="88.4">P2</text>
<text x="203.2" y="87.1">MDI0+</text>
<text x="203.2" y="84.4">MDI0-</text>
<text x="111.5" y="92">GND</text>
<text x="181.4" y="92">C248</text>
<text x="197.3" y="94.8">P1</text>
<text x="204.2" y="93.5">P1</text>
<text x="20.1" y="100.9">VCC-GMAC</text>
<text x="34.8" y="100.9">GM0_DVDDRG</text>
<text x="68.5" y="100.9">VCC-3V3</text>
<text x="119.4" y="101.1">4</text>
<text x="121.7" y="98.3">X3</text>
<text x="132.8" y="101.1">3</text>
<text x="139.4" y="100.9">GM0_XTAL_OUT</text>
<text x="169.5" y="97.6" transform="rotate(-90 169.5 97.6)">GND</text>
<text x="181.4" y="99.6">10nF/2KV</text>
<text x="201.7" y="100.9">P10</text>
<text x="98.8" y="106">GM0_XTAL_IN</text>
<text x="119.4" y="106.2">1</text>
<text x="132.8" y="106.2">2</text>
<text x="148.3" y="106">C251</text>
<text x="190.3" y="106.7">SHIELD0</text>
<text x="196" y="102.4">P10</text>
<text x="46.7" y="108.5">C249</text>
<text x="46.7" y="111">2.2uF</text>
<text x="77.2" y="108.5">C250</text>
<text x="77.2" y="111">2.2uF</text>
<text x="116.6" y="111">C252</text>
<text x="116.6" y="113.6">22pF</text>
<text x="125.5" y="111">25MHz</text>
<text x="148.3" y="108.5">22pF</text>
<text x="190.5" y="109.8">SHIELD1</text>
<text x="202.4" y="108.5">SHIELD0</text>
<text x="202.4" y="111">SHIELD1</text>
<text x="172.4" y="119.9">GND</text>
<text x="184" y="119.9">SHELL</text>
<text x="271.5" y="118.7">GND</text>
<text x="40.4" y="121.2">GND</text>
<text x="70.8" y="121.2">GND</text>
<text x="111.5" y="121.2">GND</text>
<text x="135.6" y="121.2">GND GND</text>
<text x="196.8" y="131.4">VCC-3V3</text>
<text x="238.4" y="131.4">GM0_DVDD10</text>
<text x="277.9" y="128.8">C268</text>
<text x="277.9" y="131.4">100nF</text>
<text x="34" y="136.4">R82</text>
<text x="41.7" y="137.7">RGMII0-RXD2</text>
<text x="102.6" y="136.4">R83</text>
<text x="111.5" y="137.7">RGMII0-MDIO</text>
<text x="26" y="140.7" transform="rotate(-90 26 140.7)">GND</text>
<text x="34" y="141.5">4.7K</text>
<text x="74.2" y="139">GM0_DVDDRG</text>
<text x="102.6" y="141.5">1.5K</text>
<text x="205.5" y="139">C262</text>
<text x="205.5" y="141.5">100nF</text>
<text x="219.5" y="139">C263</text>
<text x="219.5" y="141.5">100nF</text>
<text x="233.4" y="139">C264</text>
<text x="233.4" y="141.5">100nF</text>
<text x="249.9" y="139">C265</text>
<text x="249.9" y="141.5">100nF</text>
<text x="263.9" y="139">C266</text>
<text x="263.9" y="141.5">100nF</text>
<text x="277.9" y="139">C267</text>
<text x="277.9" y="141.5">100nF</text>
<text x="34" y="147.9">R86</text>
<text x="41.7" y="149.1">RGMII0-RXD1</text>
<text x="102.6" y="144.1">R85</text>
<text x="102.6" y="149.1">2.49K</text>
<text x="111.5" y="145.3">GM0_RSET</text>
<text x="26" y="152.2" transform="rotate(-90 26 152.2)">GND</text>
<text x="34" y="153">4.7K</text>
<text x="46.7" y="155.5">R89</text>
<text x="91.2" y="153">GND</text>
<text x="199.1" y="151.7">GND</text>
<text x="243.6" y="151.7">GND</text>
<text x="31.5" y="156.8">RGMII0-RXD0</text>
<text x="46.7" y="160.6">4.7K</text>
<text x="57.6" y="158">GM0_DVDDRG</text>
<text x="166.1" y="161.8">L9</text>
<text x="186.4" y="160.6">GM0_DVDD10</text>
<text x="31.5" y="166.9">RGMII0-RXD3</text>
<text x="46.7" y="165.7">R91</text>
<text x="89.9" y="165.7">GM0_LED0</text>
<text x="103.9" y="164.4">R92</text>
<text x="120.6" y="166.9">VCC-3V3</text>
<text x="147.1" y="163.1">GM0_REGOUT</text>
<text x="166.1" y="165.7">2.2uH</text>
<text x="213.3" y="166.9">VCC-3V3</text>
<text x="233.4" y="165.7">R88</text>
<text x="247.4" y="165.7">GM0_INTB</text>
<text x="34" y="173.3">R93</text>
<text x="46.7" y="170.7">4.7K</text>
<text x="57.6" y="168.2">GM0_DVDDRG</text>
<text x="103.9" y="169.5">4.7K</text>
<text x="185.2" y="168.2">C253</text>
<text x="185.2" y="170.7">2.2uF</text>
<text x="197.9" y="168.2">C254</text>
<text x="197.9" y="170.7">100nF</text>
<text x="233.4" y="170.7">R90</text>
<text x="238.5" y="169.5">4.7K</text>
<text x="247.4" y="170.7">PHYRSTB0</text>
<text x="26" y="177.6" transform="rotate(-90 26 177.6)">GND</text>
<text x="34" y="178.4">4.7K</text>
<text x="41.7" y="174.5">RGMII0-RXCK</text>
<text x="93.7" y="175.8">R94</text>
<text x="107.7" y="177.1">GM0_LED1</text>
<text x="238.5" y="174.5">4.7K</text>
<text x="26" y="185.2" transform="rotate(-90 26 185.2)">GND</text>
<text x="34" y="180.9">R95</text>
<text x="34" y="186">4.7K</text>
<text x="41.7" y="182.2">RGMII0-RXCTL</text>
<text x="85.6" y="180.1" transform="rotate(-90 85.6 180.1)">GND</text>
<text x="93.7" y="180.9">4.7K</text>
<text x="93.7" y="183.4">R96</text>
<text x="107.7" y="184.7">GM0_LED2</text>
<text x="178.8" y="180.9">GND</text>
<text x="191.5" y="180.9">GND</text>
<text x="85.6" y="187.7" transform="rotate(-90 85.6 187.7)">GND</text>
<text x="93.7" y="188.5">4.7K</text>
<text x="189" y="191.1">Avaota A1 八核 AIoT 开发板</text>
<text x="219.5" y="196.1">YuzukiHD</text>
</g>
<g font-size="2.3" fill="#3dbc91">
<text x="31.5" y="133.7">Enable/Disable PLL @ ALDPS</text>
<text x="31.5" y="145.1">RGMII TXC/RXC Delay Config.</text>
<text x="84.8" y="160.3">RGMII Voltage Config.</text>
<text x="31.5" y="162.9">PHY Address Config.</text>
</g>
<g font-size="2.2">
<text x="28.4" y="3.1">1</text>
<text x="78.2" y="3.1">2</text>
<text x="128" y="3.1">3</text>
<text x="177.8" y="3.1">4</text>
<text x="227.6" y="3.1">5</text>
<text x="1.4" y="28.3">A</text>
<text x="290.7" y="28.3">A</text>
<text x="1.4" y="78.1">B</text>
<text x="290.7" y="78.1">B</text>
<text x="1.4" y="127.9">C</text>
<text x="290.7" y="127.9">C</text>
<text x="1.4" y="177.7">D</text>
<text x="290.7" y="177.7">D</text>
<text x="28.4" y="205.3">1</text>
<text x="78.2" y="205.3">2</text>
<text x="128" y="205.3">3</text>
<text x="177.8" y="205.3">4</text>
<text x="227.6" y="205.3">5</text>
</g>
<g font-size="1.2" fill="#d43d3d">
<text x="209" y="46.9">Green LED</text>
<text x="226.3" y="46.7">Yellow LED</text>
<text x="257.3" y="58.1">J8</text>
<text x="257.3" y="60.7">J7</text>
<text x="257.3" y="63.2">J6 RX-</text>
<text x="257.3" y="65.7">J5</text>
<text x="257.3" y="68.3">J4</text>
<text x="257.3" y="70.8">J3 RX+</text>
<text x="257.3" y="73.4">J2 TX-</text>
<text x="257.3" y="75.9">J1 TX+</text>
<text x="212.1" y="99.3">1000pF</text>
<text x="212.2" y="100.5">2KV</text>
<text x="226.9" y="100.6" transform="rotate(-90 226.9 100.6)">75ohm</text>
<text x="229.6" y="100.6" transform="rotate(-90 229.6 100.6)">75ohm</text>
<text x="232.2" y="100.6" transform="rotate(-90 232.2 100.6)">75ohm</text>
<text x="239.8" y="100.6" transform="rotate(-90 239.8 100.6)">75ohm</text>
</g>
</svg>
